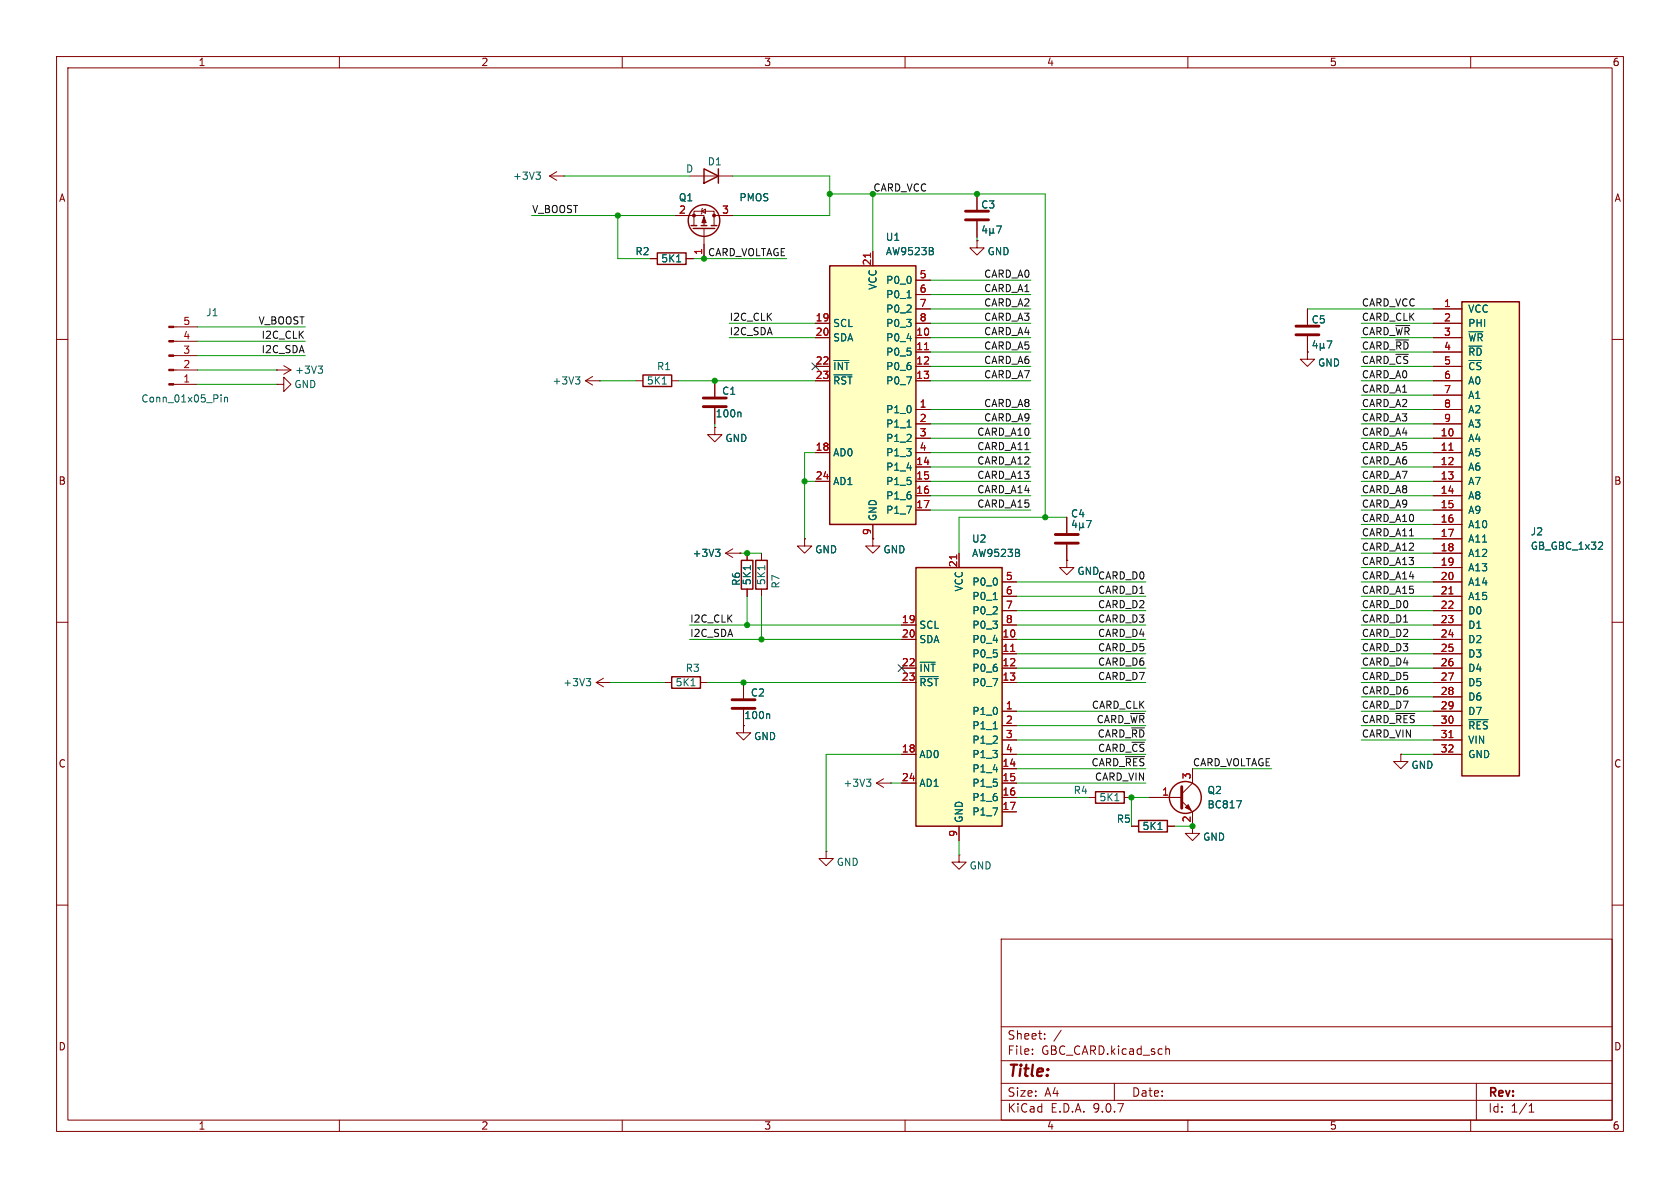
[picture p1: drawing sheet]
<svg xmlns="http://www.w3.org/2000/svg" width="297mm" height="210mm" viewBox="0 0 297 210" stroke-linecap="round" stroke-linejoin="round" font-family="sans-serif">
<g fill="none" stroke="#840000" stroke-width=".18">
<path d="M10 10h277v190h-277zM12 12h273v186h-273zM60 10v2M110 10v2M160 10v2M210 10v2M260 10v2M172.7 34.3v2.8M172.7 39.1v2.8M114.9 45.7h1.3M121.3 45.7h1.3M172.7 42.5v1.3h1.3l-1.3 1.3-1.3-1.3h1.3"/>
<path d="M172.7 42.5h.1M10 60h2M285 60h2M10 110h2M106.7 119.9l-1.3 .8M285 110h2M105.4 120.7h2.5M105.4 120.7l1.3 .7M107.9 120.7h.1M117.5 120.7h1.2M123.8 120.7h1.3M10 160h2"/>
<path d="M177 166h108v32h-108zM285 160h2M60 198v2M110 198v2M160 198v2M177 194.5h108M177 191.5h108M177 187.5h108M177 181.5h108M182.5 186.3v.1M182.5 185.5v.1M184.7 183.6v.1"/>
<path d="M184.7 182.8v.1M187.6 182.1l-1.3 2M197 191.5v3M206.1 185.5l.2-.1 .4 .1v.9M210 198v2M260 198v2M261 191.5v6.5M270.3 196.6h.9M270.3 195.5l.4-.4v1.5"/>
</g>
<path d="M116.2 44.7h5.1v2h-5.1zM118.7 119.6h5.1v2.1h-5.1z" fill="none" stroke="#840000" stroke-width=".25"/>
<path d="M174 39.9l-.3 .9h.8M176.2 39.9h.8l-.5 1.3M119.6 46.3h.7M174.3 40.4v.8M175 40.4v1.2M175 41l.2 .2h.2l.2-.2M175.6 41l.2 .2M175.6 40.4v.6M103.6 120h.8l-.4 .4M104.2 120.4l.2 .3v.3l-.2 .2M122.2 121.2h.7" fill="none" stroke="#006464" stroke-width=".18"/>
<path d="M170.7 37.3h4.1M170.7 38.9h4.1" fill="none" stroke="#840000" stroke-width=".51"/>
<path d="M146.7 47h15.2v45.7h-15.2z" fill="#ffffc2"/>
<g fill="none" stroke="#840000" stroke-width=".25">
<path d="M146.7 47h15.2v45.7h-15.2zM201.3 145h5.1v2.1h-5.1z"/>
<circle cx="209.5" cy="141" r="2.82"/>
</g>
<g fill="none" stroke="#840000" stroke-width=".18">
<path d="M144.1 57.2h2.6M144.1 59.7h2.6M154.3 44.5v2.5M161.9 57.2h2.6M161.9 59.7h2.6M161.9 49.5h2.6M161.9 52.1h2.6M161.9 54.6h2.6M144.1 64.8h2.6M144.1 67.3h2.6M161.9 64.8h2.6M161.9 67.3h2.6"/>
<path d="M161.9 62.2h2.6M161.9 72.4h2.6M161.9 74.9h2.6M161.9 77.5h2.6M144.1 80h2.6M144.1 85.1h2.6M154.3 92.7v2.6M161.9 80h2.6M161.9 85.1h2.6M161.9 82.6h2.6M161.9 87.6h2.6M161.9 90.2h2.6"/>
<path d="M210.8 135.9v2.5l-1.9 1.9M169.5 151.1v1.3h1.3l-1.3 1.3-1.2-1.3h1.2M169.5 151.1h.1M200 146.1h1.3M203.2 141h5.7M206.4 146.1h1.2M208.9 141.6l1.9 1.9v3.8h1.3l-1.3 1.3-1.3-1.3h1.3"/>
</g>
<path d="M160.3 52.6h.8M147.4 63.7h2.7M147.4 66.3h3.2M160.3 75.5h.8M204.7 146.6h.7M218.6 141.5h.9l-.6 1.3" fill="none" stroke="#006464" stroke-width=".18"/>
<path d="M153.9 44.8v.7M163.4 61.8h.8" fill="none" stroke="#a90000" stroke-width=".18"/>
<path d="M208.9 139.1v3.8" fill="none" stroke="#840000" stroke-width=".51"/>
<path d="M209.5 142.7l.6-.5 .5 1.1z" fill="#840000" stroke="#840000" stroke-width=".18"/>
<path d="M161.9 100.3h15.3v45.8h-15.3z" fill="#ffffc2"/>
<path d="M161.9 100.3h15.3v45.8h-15.3zM193.7 140h5.1v2h-5.1z" fill="none" stroke="#840000" stroke-width=".25"/>
<g fill="none" stroke="#840000" stroke-width=".18">
<path d="M169.5 97.8v2.5M188.6 99.1v1.2h1.3l-1.3 1.3-1.3-1.3h1.3M188.6 99.1h.1M159.4 110.5h2.5M159.4 113h2.5M159.4 118.1h2.5M177.2 110.5h2.5M177.2 113h2.5M177.2 118.1h2.5M177.2 102.9h2.5M177.2 105.4h2.5M177.2 108h2.5"/>
<path d="M177.2 115.6h2.5M159.4 120.7h2.5M159.4 133.4h2.5M159.4 138.4h2.5M177.2 120.7h2.5M177.2 133.4h2.5M177.2 138.4h2.5M177.2 125.7h2.5M177.2 128.3h2.5M177.2 130.8h2.5M177.2 135.9h2.5M247.6 133.4v1.2h1.3l-1.3 1.3-1.2-1.3h1.2"/>
<path d="M247.6 133.4h.1M169.5 146.1v2.5M177.2 141h2.5M177.2 143.5h2.5M192.4 141h1.3M198.8 141h1.2"/>
</g>
<path d="M162.7 117.1h2.6M162.7 119.6h3.2M175.6 106h.7M175.6 128.8h.7M197.1 141.5h.7" fill="none" stroke="#006464" stroke-width=".18"/>
<path d="M169.1 98.1v.7M178.7 115.2h.7" fill="none" stroke="#a90000" stroke-width=".18"/>
<path d="M258.4 53.3h10.2v83.9h-10.2z" fill="#ffffc2"/>
<g fill="none" stroke="#840000" stroke-width=".25">
<path d="M122.2 39.9h1M124 39.9h1M124.5 29.8l2.5 1.3-2.5 1.3zM125.7 39.9h1M127 29.8v2.6M122.6 40.4h3.8M258.4 53.3h10.2v83.9h-10.2zM113.7 66.3h5v2h-5zM131.1 99.1h2v5h-2zM133.6 99.1h2v5h-2z"/>
<circle cx="124.5" cy="39" r="2.79"/>
</g>
<g fill="none" stroke="#840000" stroke-width=".18">
<path d="M97.2 31.1h2.5M97.2 31.1l1.2 .8M98.4 30.4l-1.2 .7M99.7 31.1h.1M119.4 38.1h5.1v1.8M121.9 31.1h7.6M122.7 39.9v-2.6h3.5v2.6M124.1 37.3l.6-.3v.7zM124.2 36.8l-.1 .2v.7l-.1 .1M126.2 38.1h3.3M172.7 34.3v2.8M172.7 39.1v2.8"/>
<path d="M30.7 57.8h4.2M114.9 45.7h1.3M121.3 45.7h1.3M124.5 40.4v5.3M144.1 57.2h2.6M144.1 59.7h2.6M154.3 44.5v2.5M161.9 54.6h2.6M161.9 57.2h2.6M161.9 59.7h2.6M161.9 49.5h2.6M161.9 52.1h2.6"/>
<path d="M172.7 42.5h.1M231.1 54.6v2.8M231.1 59.4v2.8M253.4 54.6h5M253.4 57.2h5M253.4 59.7h5M30.7 67.9h4.2M30.7 65.4h4.2M30.7 62.9h4.2M30.7 60.3h4.2M48.9 67.9h1.3v-1.2l1.2 1.2-1.2 1.3v-1.3M48.9 67.9h.1"/>
<path d="M48.9 65.4h.1M48.9 65.4h2.5M50.2 64.6l1.2 .8M51.4 65.4l-1.2 .8M103.5 67.3h2.5M103.5 67.3l1.3 .8M104.8 66.5l-1.3 .8M106 67.3h.1M112.4 67.3h1.3M118.7 67.3h1.3M126.4 75.6v1.2h1.2l-1.2 1.3-1.3-1.3h1.3M126.4 75.6h.1"/>
<path d="M126.4 67.3v2.8M126.4 72.1v2.8M144.1 64.8h2.6M144.1 67.3h2.6M161.9 62.2h2.6M161.9 64.8h2.6M161.9 67.3h2.6M161.9 72.4h2.6M161.9 74.9h2.6M161.9 77.5h2.6M231.1 62.2v1.3h1.3l-1.3 1.3-1.2-1.3h1.2M231.1 62.2h.1"/>
<path d="M253.4 62.2h5M253.4 64.8h5M253.4 67.3h5M253.4 69.9h5M253.4 72.4h5M253.4 74.9h5M253.4 77.5h5M128.3 97.8h2.5M128.3 97.8l1.2 .8M129.5 97l-1.2 .8M130.8 97.8h.1M132.1 97.8v1.3"/>
<path d="M134.6 97.8v1.3M142.2 95.3v1.2h1.3l-1.3 1.3-1.2-1.3h1.2M142.2 95.3h.1M144.1 80h2.6M144.1 85.1h2.6M154.3 95.3v1.2h1.3l-1.3 1.3-1.3-1.3h1.3M154.3 95.3h.1M154.3 92.7v2.6M161.9 80h2.6M161.9 82.6h2.6M161.9 85.1h2.6M161.9 87.6h2.6"/>
<path d="M161.9 90.2h2.6M169.5 97.8v2.5M188.6 99.1h.1M188.6 91.4v2.8M188.6 96.3v2.8M253.4 80h5M253.4 82.6h5M253.4 85.1h5M253.4 87.6h5M253.4 90.2h5M253.4 92.7h5M253.4 95.3h5"/>
<path d="M253.4 97.8h5M132.1 104.1v1.3M134.6 104.1v1.3M159.4 110.5h2.5M159.4 113h2.5M159.4 118.1h2.5M177.2 102.9h2.5M177.2 105.4h2.5M177.2 108h2.5M177.2 110.5h2.5M177.2 113h2.5M177.2 115.6h2.5"/>
<path d="M177.2 118.1h2.5M253.4 100.3h5M253.4 102.9h5M253.4 105.4h5M253.4 108h5M253.4 110.5h5M253.4 113h5M253.4 115.6h5M253.4 118.1h5M131.4 128.3v1.2h1.3l-1.3 1.3-1.2-1.3h1.2M131.4 128.3h.1M131.4 120.7v2.7"/>
<path d="M131.4 125.5v2.8M154.9 138.4l1.3 .8M154.9 138.4h2.6M156.2 137.7l-1.3 .7M157.5 138.4h.1M159.4 120.7h2.5M159.4 133.4h2.5M159.4 138.4h2.5M177.2 120.7h2.5M177.2 125.7h2.5M177.2 128.3h2.5M177.2 130.8h2.5"/>
<path d="M177.2 133.4h2.5M177.2 138.4h2.5M177.2 135.9h2.5M210.8 135.9v2.5M247.6 133.4h.1M253.4 120.7h5M253.4 123.2h5M253.4 125.7h5M253.4 128.3h5M253.4 130.8h5M253.4 133.4h5M146 150.5v1.3h1.3l-1.3 1.2-1.2-1.2h1.2"/>
<path d="M146 150.5h.1M169.5 146.1v2.5M177.2 141h2.5M177.2 143.5h2.5M200 146.1h1.3M203.2 141h5.7M206.4 146.1h1.2M210.8 143.5v2.6"/>
</g>
<g fill="none" stroke="#006464" stroke-width=".18">
<path d="M94.7 30.4h.8l-.4 .5M95.3 30.9l.2 .3v.3l-.2 .2M174 39.9l-.3 .9h.8M176.2 39.9h.8l-.5 1.3M119.6 46.3h.7M160.3 52.6h.8M174.3 40.4v.8M175 40.4v1.2M175 41l.2 .2h.2l.2-.2M175.6 41l.2 .2M175.6 40.4v.6M259.7 58.6h2.5"/>
<path d="M39.1 69.8v.1M39.1 70.2v.9M39.7 70.2v.9M39.7 70.3l.2-.1 .3 .1v.8M56.2 64.7h.8l-.4 .5M56.8 65.2l.2 .2v.3l-.2 .3M101.7 66.6h.8l-.4 .5M102.3 67.1l.2 .2v.3l-.2 .3M117.1 67.9h.7M130.8 72.8l.2 .2v.7M147.4 63.7h2.7M147.4 66.3h3.2"/>
<path d="M160.3 75.5h.8M232.4 60.2l-.3 .9h.8M232.7 60.7v.8M233.4 60.7v1.3M233.4 61.4l.2 .1h.2l.2-.1M234 61.4l.2 .1M234 60.7v.7M234.6 60.3h.9l-.6 1.2M126.5 97.1h.8l-.4 .5M127 97.6l.3 .2v.3l-.3 .3M132.7 100v.7M135.2 100v.7"/>
<path d="M189.9 92l-.3 .9h.8M190.2 92.4v.9M190.9 92.4v1.3M190.9 93.1l.1 .2h.3l.2-.2M191.5 93.1l.1 .2M191.5 92.4v.7M192.1 92h.8l-.5 1.3M283.2 95.9l.1 .2v.3l-.8 .7h.8M162.7 117.1h2.6M162.7 119.6h3.2M175.6 106h.7M135.9 126.2l.2 .2v.6"/>
<path d="M153.2 137.7h.8l-.5 .5M153.7 138.2l.3 .3v.3l-.3 .2M175.6 128.8h.7M259.7 127.2h3.4M204.7 146.6h.7M218.6 141.5h.9l-.6 1.3"/>
</g>
<path d="M153.9 44.8v.7M163.4 61.8h.8M256.1 79.6h.8M169.1 98.1v.7M178.7 115.2h.7M256.1 105h.8M256.1 130.4h.8" fill="none" stroke="#a90000" stroke-width=".18"/>
<g fill="#840000" stroke="#840000" stroke-width=".18">
<path d="M124.5 38.4l.3 1h-.7z"/>
<path d="M29.8 67.8h.9v.3h-.9z"/>
<path d="M29.8 65.3h.9v.2h-.9z"/>
<path d="M29.8 62.7h.9v.3h-.9z"/>
<path d="M29.8 60.2h.9v.3h-.9z"/>
<path d="M29.8 57.7h.9v.2h-.9z"/>
<circle cx="126.2" cy="38.1" r=".25"/>
<circle cx="122.7" cy="38.1" r=".25"/>
</g>
<path d="M229.1 57.7h4.1M229.1 59.2h4.1M124.3 71.9h4.1M124.3 70.4h4.1M186.6 94.5h4M186.6 96h4M129.4 125.2h4.1M129.4 123.7h4.1" fill="none" stroke="#840000" stroke-width=".51"/>
<path d="M199 133.8h3.3M246.8 126.1h3.3" fill="none" stroke="#0f0f0f" stroke-width=".18"/>
<g fill="none" stroke="#009600" stroke-width=".18">
<path d="M94 38.1h25.4M99.7 31.1h22.2M109.2 38.1v7.6h5.7M129.5 31.1h17.2v7h-17.2M146.7 34.3h38.1v57.1M154.3 34.3v10.2M34.9 57.8h19.1M122.6 45.7h16.5M128.9 59.7h15.2M128.9 57.2h15.2M164.5 59.7h17.7M164.5 54.6h17.7"/>
<path d="M164.5 57.2h17.7M164.5 49.5h17.7M164.5 52.1h17.7M172.7 41.9v.6M231.1 54.6h22.3M240.7 59.7h12.7M240.7 57.2h12.7M34.9 67.9h14M34.9 65.4h14M34.9 62.9h19.1M34.9 60.3h19.1M106 67.3h6.4"/>
<path d="M120 67.3h24.1M126.4 74.9v.7M164.5 62.2h17.7M164.5 67.3h17.7M164.5 74.9h17.7M164.5 77.5h17.7M164.5 72.4h17.7M164.5 64.8h17.7M240.7 62.2h12.7M240.7 67.3h12.7M240.7 74.9h12.7M240.7 77.5h12.7"/>
<path d="M240.7 72.4h12.7M240.7 69.9h12.7M240.7 64.8h12.7M130.8 97.8h3.8M142.2 85.1h1.9M144.1 80h-1.9v15.3M164.5 90.2h17.7M164.5 87.6h17.7M164.5 82.6h17.7M164.5 80h17.7M164.5 85.1h17.7M188.6 91.4h-19.1v6.4"/>
<path d="M240.7 97.8h12.7M240.7 90.2h12.7M240.7 87.6h12.7M240.7 82.6h12.7M240.7 80h12.7M240.7 85.1h12.7M240.7 92.7h12.7M240.7 95.3h12.7M121.9 113h37.5M121.9 110.5h37.5M132.1 105.4v5.1M134.6 105.4v7.6"/>
<path d="M179.7 113h22.9M179.7 115.6h22.9M179.7 105.4h22.9M179.7 110.5h22.9M179.7 118.1h22.9M179.7 108h22.9M179.7 102.9h22.9M240.7 113h12.7M240.7 115.6h12.7M240.7 105.4h12.7M240.7 110.5h12.7M240.7 100.3h12.7"/>
<path d="M240.7 118.1h12.7M240.7 108h12.7M240.7 102.9h12.7M107.9 120.7h9.6M125.1 120.7h34.3M157.5 138.4h1.9M159.4 133.4h-13.4v17.1M179.7 120.7h22.9M179.7 133.4h22.9M179.7 138.4h22.9M179.7 135.9h22.9M179.7 130.8h22.9"/>
<path d="M179.7 125.7h22.9M179.7 128.3h22.9M210.8 135.9h14M240.7 120.7h12.7M240.7 130.8h12.7M240.7 125.7h12.7M240.7 128.3h12.7M240.7 123.2h12.7M247.6 133.4h5.8M169.5 148.6v2.5M179.7 141h12.7M203.2 141h-3.2v5.1"/>
<path d="M207.6 146.1h3.2"/>
</g>
<path d="M143.5 64.2l1.3 1.2M144.8 64.2l-1.3 1.2M158.8 117.5l1.2 1.2M160 117.5l-1.2 1.2" fill="none" stroke="#000084" stroke-width=".18"/>
<g fill="#009600" stroke="#009600" stroke-width=".18">
<circle cx="132.1" cy="97.8" r=".46"/>
<circle cx="131.4" cy="120.7" r=".46"/>
<circle cx="142.2" cy="85.1" r=".46"/>
<circle cx="132.1" cy="110.5" r=".46"/>
<circle cx="134.6" cy="113" r=".46"/>
<circle cx="172.7" cy="34.3" r=".46"/>
<circle cx="200" cy="141" r=".46"/>
<circle cx="210.8" cy="146.1" r=".46"/>
<circle cx="146.7" cy="34.3" r=".46"/>
<circle cx="124.5" cy="45.7" r=".46"/>
<circle cx="126.4" cy="67.3" r=".46"/>
<circle cx="184.8" cy="91.4" r=".46"/>
<circle cx="109.2" cy="38.1" r=".46"/>
</g>
<text font-size="2.8" fill="#840000" x="178" y="190.9">Title:</text>
<g font-size="2.1" fill="#840000">
<text x="178" y="184">Sheet:</text>
<text x="178" y="186.7">File:</text>
<text x="184.1" y="186.7">GBC_CARD.kicad_sch</text>
<text x="178" y="196.9">KiCad</text>
<text x="178" y="194.1">Size:</text>
<text x="184.7" y="194.1">A4</text>
<text x="185.7" y="196.9">E.D.A.</text>
<text x="193.3" y="196.9">9.0.7</text>
<text x="200" y="194.1">Date:</text>
<text x="263" y="194.3">Rev:</text>
<text x="263" y="196.9">Id:</text>
<text x="267.1" y="196.9">1/1</text>
</g>
<g font-size="1.8" fill="#840000">
<text x="35" y="11.9">1</text>
<text x="85" y="11.9">2</text>
<text x="135" y="11.9">3</text>
<text x="185" y="11.9">4</text>
<text x="235" y="11.9">5</text>
<text x="285" y="11.9">6</text>
<text x="10.3" y="35.9">A</text>
<text x="285.3" y="35.9">A</text>
<text x="10.3" y="85.9">B</text>
<text x="285.3" y="85.9">B</text>
<text x="10.3" y="135.9">C</text>
<text x="285.3" y="135.9">C</text>
<text x="10.3" y="185.9">D</text>
<text x="285.3" y="185.9">D</text>
<text x="35" y="199.9">1</text>
<text x="85" y="199.9">2</text>
<text x="135" y="199.9">3</text>
<text x="185" y="199.9">4</text>
<text x="235" y="199.9">5</text>
<text x="285" y="199.9">6</text>
</g>
<g font-size="1.8" fill="#006464">
<text x="125" y="29.4">D1</text>
<text x="90.6" y="32">+3V3</text>
<text x="119.9" y="35.8">Q1</text>
<text x="121.2" y="30.7">D</text>
<text x="130.6" y="35.8">PMOS</text>
<text x="173.4" y="37.1">C3</text>
<text x="112.2" y="45.3">R2</text>
<text x="116.8" y="46.6">5K1</text>
<text x="156.5" y="42.8">U1</text>
<text x="156.5" y="45.3">AW9523B</text>
<text x="174.5" y="45.3">GND</text>
<text x="155.2" y="51.3" transform="rotate(-90 155.2 51.3)">VCC</text>
<text x="156.6" y="50.4">P0_0</text>
<text x="156.6" y="52.9">P0_1</text>
<text x="36.3" y="56.1">J1</text>
<text x="147.2" y="58">SCL</text>
<text x="156.6" y="55.5">P0_2</text>
<text x="156.6" y="58">P0_3</text>
<text x="231.8" y="57.4">C5</text>
<text x="259.5" y="55.5">VCC</text>
<text x="259.5" y="58">PHI</text>
<text x="116.1" y="65.6">R1</text>
<text x="147.2" y="60.6">SDA</text>
<text x="147.2" y="65.6">~{INT}</text>
<text x="156.6" y="60.6">P0_4</text>
<text x="156.6" y="63.1">P0_5</text>
<text x="156.6" y="65.6">P0_6</text>
<text x="232.9" y="65">GND</text>
<text x="259.5" y="60.6">~{WR}</text>
<text x="259.5" y="63.1">~{RD}</text>
<text x="259.5" y="65.6">~{CS}</text>
<text x="24.9" y="71.3">Conn_01x05_Pin</text>
<text x="51.9" y="68.8">GND</text>
<text x="52.1" y="66.3">+3V3</text>
<text x="97.6" y="68.2">+3V3</text>
<text x="114.3" y="68.2">5K1</text>
<text x="127.6" y="70">C1</text>
<text x="147.2" y="68.2">~{RST}</text>
<text x="156.6" y="68.2">P0_7</text>
<text x="259.5" y="68.2">A0</text>
<text x="259.5" y="70.7">A1</text>
<text x="126.4" y="74">100n</text>
<text x="156.6" y="73.3">P1_0</text>
<text x="156.6" y="75.8">P1_1</text>
<text x="259.5" y="73.3">A2</text>
<text x="259.5" y="75.8">A3</text>
<text x="128.1" y="78.3">GND</text>
<text x="147.2" y="80.9">AD0</text>
<text x="156.6" y="78.3">P1_2</text>
<text x="156.6" y="80.9">P1_3</text>
<text x="156.6" y="83.4">P1_4</text>
<text x="259.5" y="78.3">A4</text>
<text x="259.5" y="80.9">A5</text>
<text x="259.5" y="83.4">A6</text>
<text x="147.2" y="86">AD1</text>
<text x="156.6" y="86">P1_5</text>
<text x="156.6" y="88.5">P1_6</text>
<text x="259.5" y="86">A7</text>
<text x="259.5" y="88.5">A8</text>
<text x="155.2" y="92.2" transform="rotate(-90 155.2 92.2)">GND</text>
<text x="156.6" y="91">P1_7</text>
<text x="189.2" y="91.7">C4</text>
<text x="259.5" y="91">A9</text>
<text x="259.5" y="93.6">A10</text>
<text x="270.5" y="94.8">J2</text>
<text x="122.3" y="98.7">+3V3</text>
<text x="144" y="98">GND</text>
<text x="156.1" y="98">GND</text>
<text x="171.7" y="96.1">U2</text>
<text x="171.7" y="98.7">AW9523B</text>
<text x="190.4" y="101.8">GND</text>
<text x="259.5" y="96.1">A11</text>
<text x="259.5" y="98.7">A12</text>
<text x="259.5" y="101.2">A13</text>
<text x="270.5" y="97.4">GB_GBC_1x32</text>
<text x="131" y="103.7" transform="rotate(-90 131 103.7)">R6</text>
<text x="132.9" y="103.5" transform="rotate(-90 132.9 103.5)">5K1</text>
<text x="135.5" y="103.5" transform="rotate(-90 135.5 103.5)">5K1</text>
<text x="138" y="104.1" transform="rotate(-90 138 104.1)">R7</text>
<text x="170.4" y="104.7" transform="rotate(-90 170.4 104.7)">VCC</text>
<text x="171.8" y="103.7">P0_0</text>
<text x="171.8" y="106.3">P0_1</text>
<text x="259.5" y="103.7">A14</text>
<text x="259.5" y="106.3">A15</text>
<text x="162.4" y="111.4">SCL</text>
<text x="162.4" y="113.9">SDA</text>
<text x="171.8" y="108.8">P0_2</text>
<text x="171.8" y="111.4">P0_3</text>
<text x="171.8" y="113.9">P0_4</text>
<text x="259.5" y="108.8">D0</text>
<text x="259.5" y="111.4">D1</text>
<text x="259.5" y="113.9">D2</text>
<text x="121.1" y="119">R3</text>
<text x="162.4" y="119">~{INT}</text>
<text x="171.8" y="116.4">P0_5</text>
<text x="171.8" y="119">P0_6</text>
<text x="259.5" y="116.4">D3</text>
<text x="259.5" y="119">D4</text>
<text x="99.5" y="121.5">+3V3</text>
<text x="119.3" y="121.5">5K1</text>
<text x="132.6" y="123.3">C2</text>
<text x="162.4" y="121.5">~{RST}</text>
<text x="171.8" y="121.5">P0_7</text>
<text x="259.5" y="121.5">D5</text>
<text x="259.5" y="124.1">D6</text>
<text x="131.5" y="127.3">100n</text>
<text x="133.2" y="131">GND</text>
<text x="171.8" y="126.6">P1_0</text>
<text x="171.8" y="129.1">P1_1</text>
<text x="171.8" y="131.7">P1_2</text>
<text x="259.5" y="126.6">D7</text>
<text x="259.5" y="129.1">~{RES}</text>
<text x="259.5" y="131.7">VIN</text>
<text x="162.4" y="134.2">AD0</text>
<text x="171.8" y="134.2">P1_3</text>
<text x="171.8" y="136.8">P1_4</text>
<text x="249.4" y="136.1">GND</text>
<text x="259.5" y="134.2">GND</text>
<text x="149" y="139.3">+3V3</text>
<text x="162.4" y="139.3">AD1</text>
<text x="171.8" y="139.3">P1_5</text>
<text x="171.8" y="141.8">P1_6</text>
<text x="189.7" y="140.6">R4</text>
<text x="194.3" y="141.8">5K1</text>
<text x="213.4" y="143.1">BC817</text>
<text x="213.4" y="140.6">Q2</text>
<text x="170.4" y="145.5" transform="rotate(-90 170.4 145.5)">GND</text>
<text x="171.8" y="144.4">P1_7</text>
<text x="197.3" y="145.6">R5</text>
<text x="201.9" y="146.9">5K1</text>
<text x="212.6" y="148.8">GND</text>
<text x="147.8" y="153.3">GND</text>
<text x="171.3" y="153.9">GND</text>
</g>
<text font-size="1.8" fill="#009600" x="154.3" y="33.9">CARD_VCC</text>
<g font-size="1.8" fill="#0f0f0f">
<text x="94" y="37.8">V_BOOST</text>
<text x="125.1" y="45.4">CARD_VOLTAGE</text>
<text x="173.9" y="51.7">CARD_A1</text>
<text x="173.9" y="49.2">CARD_A0</text>
<text x="45.6" y="57.4">V_BOOST</text>
<text x="46.2" y="60">I2C_CLK</text>
<text x="128.9" y="56.8">I2C_CLK</text>
<text x="128.9" y="59.3">I2C_SDA</text>
<text x="173.9" y="56.8">CARD_A3</text>
<text x="173.9" y="54.3">CARD_A2</text>
<text x="173.9" y="59.3">CARD_A4</text>
<text x="240.7" y="56.8">CARD_CLK</text>
<text x="240.7" y="54.3">CARD_VCC</text>
<text x="240.7" y="59.3">CARD_~{WR}</text>
<text x="46.2" y="62.5">I2C_SDA</text>
<text x="173.9" y="61.9">CARD_A5</text>
<text x="173.9" y="64.4">CARD_A6</text>
<text x="240.7" y="64.4">CARD_~{CS}</text>
<text x="240.7" y="61.9">CARD_~{RD}</text>
<text x="173.9" y="67">CARD_A7</text>
<text x="240.7" y="67">CARD_A0</text>
<text x="240.7" y="69.5">CARD_A1</text>
<text x="172.7" y="77.1">CARD_A10</text>
<text x="173.9" y="72">CARD_A8</text>
<text x="173.9" y="74.6">CARD_A9</text>
<text x="240.7" y="74.6">CARD_A3</text>
<text x="240.7" y="72">CARD_A2</text>
<text x="240.7" y="77.1">CARD_A4</text>
<text x="172.7" y="79.7">CARD_A11</text>
<text x="172.7" y="82.2">CARD_A12</text>
<text x="240.7" y="79.7">CARD_A5</text>
<text x="240.7" y="82.2">CARD_A6</text>
<text x="172.7" y="84.7">CARD_A13</text>
<text x="172.7" y="89.8">CARD_A15</text>
<text x="172.7" y="87.3">CARD_A14</text>
<text x="240.7" y="89.8">CARD_A9</text>
<text x="240.7" y="84.7">CARD_A7</text>
<text x="240.7" y="87.3">CARD_A8</text>
<text x="240.7" y="92.4">CARD_A10</text>
<text x="240.7" y="94.9">CARD_A11</text>
<text x="240.7" y="100">CARD_A13</text>
<text x="240.7" y="97.4">CARD_A12</text>
<text x="194" y="102.5">CARD_D0</text>
<text x="194" y="107.6">CARD_D2</text>
<text x="194" y="105.1">CARD_D1</text>
<text x="240.7" y="102.5">CARD_A14</text>
<text x="240.7" y="105.1">CARD_A15</text>
<text x="240.7" y="107.6">CARD_D0</text>
<text x="121.9" y="112.7">I2C_SDA</text>
<text x="121.9" y="110.1">I2C_CLK</text>
<text x="194" y="110.1">CARD_D3</text>
<text x="194" y="112.7">CARD_D4</text>
<text x="240.7" y="110.1">CARD_D1</text>
<text x="240.7" y="112.7">CARD_D2</text>
<text x="194" y="117.8">CARD_D6</text>
<text x="194" y="115.2">CARD_D5</text>
<text x="240.7" y="117.8">CARD_D4</text>
<text x="240.7" y="115.2">CARD_D3</text>
<text x="192.9" y="125.4">CARD_CLK</text>
<text x="194" y="120.3">CARD_D7</text>
<text x="240.7" y="122.8">CARD_D6</text>
<text x="240.7" y="125.4">CARD_D7</text>
<text x="240.7" y="120.3">CARD_D5</text>
<text x="193.8" y="127.9">CARD_~{WR}</text>
<text x="194" y="130.5">CARD_~{RD}</text>
<text x="240.7" y="130.5">CARD_VIN</text>
<text x="240.7" y="127.9">CARD_~{RES}</text>
<text x="192.9" y="135.5">CARD_~{RES}</text>
<text x="194" y="133">CARD_~{CS}</text>
<text x="210.8" y="135.5">CARD_VOLTAGE</text>
<text x="193.5" y="138.1">CARD_VIN</text>
</g>
<g font-size="1.8" fill="#a90000">
<text x="119.9" y="37.8">2</text>
<text x="127.6" y="37.8">3</text>
<text x="124.2" y="45.2" transform="rotate(-90 124.2 45.2)">1</text>
<text x="154.1" y="47" transform="rotate(-90 154.1 47)">21</text>
<text x="162.5" y="49.3">5</text>
<text x="162.5" y="51.8">6</text>
<text x="32.3" y="57.5">5</text>
<text x="144.1" y="56.9">19</text>
<text x="144.1" y="59.4">20</text>
<text x="161.9" y="59.4">10</text>
<text x="162.5" y="54.4">7</text>
<text x="162.5" y="56.9">8</text>
<text x="255.2" y="54.4">1</text>
<text x="255.2" y="56.9">2</text>
<text x="255.2" y="59.4">3</text>
<text x="32.3" y="65.2">2</text>
<text x="32.3" y="62.6">3</text>
<text x="32.3" y="60.1">4</text>
<text x="144.1" y="64.5">22</text>
<text x="161.9" y="62">11</text>
<text x="161.9" y="64.5">12</text>
<text x="255.2" y="62">4</text>
<text x="255.2" y="64.5">5</text>
<text x="32.3" y="67.7">1</text>
<text x="144.1" y="67.1">23</text>
<text x="161.9" y="67.1">13</text>
<text x="255.2" y="67.1">6</text>
<text x="255.2" y="69.6">7</text>
<text x="162.5" y="72.1">1</text>
<text x="162.5" y="74.7">2</text>
<text x="162.5" y="77.2">3</text>
<text x="254.6" y="77.2">10</text>
<text x="255.2" y="72.1">8</text>
<text x="255.2" y="74.7">9</text>
<text x="144.1" y="79.8">18</text>
<text x="161.9" y="82.3">14</text>
<text x="162.5" y="79.8">4</text>
<text x="254.6" y="79.8">11</text>
<text x="254.6" y="82.3">12</text>
<text x="144.1" y="84.8">24</text>
<text x="161.9" y="84.8">15</text>
<text x="161.9" y="87.4">16</text>
<text x="161.9" y="89.9">17</text>
<text x="254.6" y="84.8">13</text>
<text x="254.6" y="87.4">14</text>
<text x="254.6" y="89.9">15</text>
<text x="154.1" y="94.7" transform="rotate(-90 154.1 94.7)">9</text>
<text x="254.6" y="92.5">16</text>
<text x="254.6" y="95">17</text>
<text x="169.3" y="100.4" transform="rotate(-90 169.3 100.4)">21</text>
<text x="254.6" y="97.5">18</text>
<text x="254.6" y="100.1">19</text>
<text x="177.7" y="102.6">5</text>
<text x="177.7" y="105.2">6</text>
<text x="177.7" y="107.7">7</text>
<text x="254.6" y="102.6">20</text>
<text x="254.6" y="105.2">21</text>
<text x="254.6" y="107.7">22</text>
<text x="159.3" y="110.2">19</text>
<text x="159.3" y="112.8">20</text>
<text x="177.1" y="112.8">10</text>
<text x="177.7" y="110.2">8</text>
<text x="254.6" y="110.2">23</text>
<text x="254.6" y="112.8">24</text>
<text x="159.3" y="117.9">22</text>
<text x="177.1" y="115.3">11</text>
<text x="177.1" y="117.9">12</text>
<text x="254.6" y="115.3">25</text>
<text x="254.6" y="117.9">26</text>
<text x="159.3" y="120.4">23</text>
<text x="177.1" y="120.4">13</text>
<text x="177.7" y="125.5">1</text>
<text x="254.6" y="120.4">27</text>
<text x="254.6" y="122.9">28</text>
<text x="254.6" y="125.5">29</text>
<text x="177.7" y="128">2</text>
<text x="177.7" y="130.6">3</text>
<text x="254.6" y="128">30</text>
<text x="254.6" y="130.6">31</text>
<text x="159.3" y="133.1">18</text>
<text x="177.1" y="135.6">14</text>
<text x="177.7" y="133.1">4</text>
<text x="210.6" y="137.9" transform="rotate(-90 210.6 137.9)">3</text>
<text x="254.6" y="133.1">32</text>
<text x="159.3" y="138.2">24</text>
<text x="177.1" y="138.2">15</text>
<text x="177.1" y="140.7">16</text>
<text x="177.1" y="143.3">17</text>
<text x="205.4" y="140.7">1</text>
<text x="169.3" y="148" transform="rotate(-90 169.3 148)">9</text>
<text x="210.6" y="145.5" transform="rotate(-90 210.6 145.5)">2</text>
</g>
</svg>
